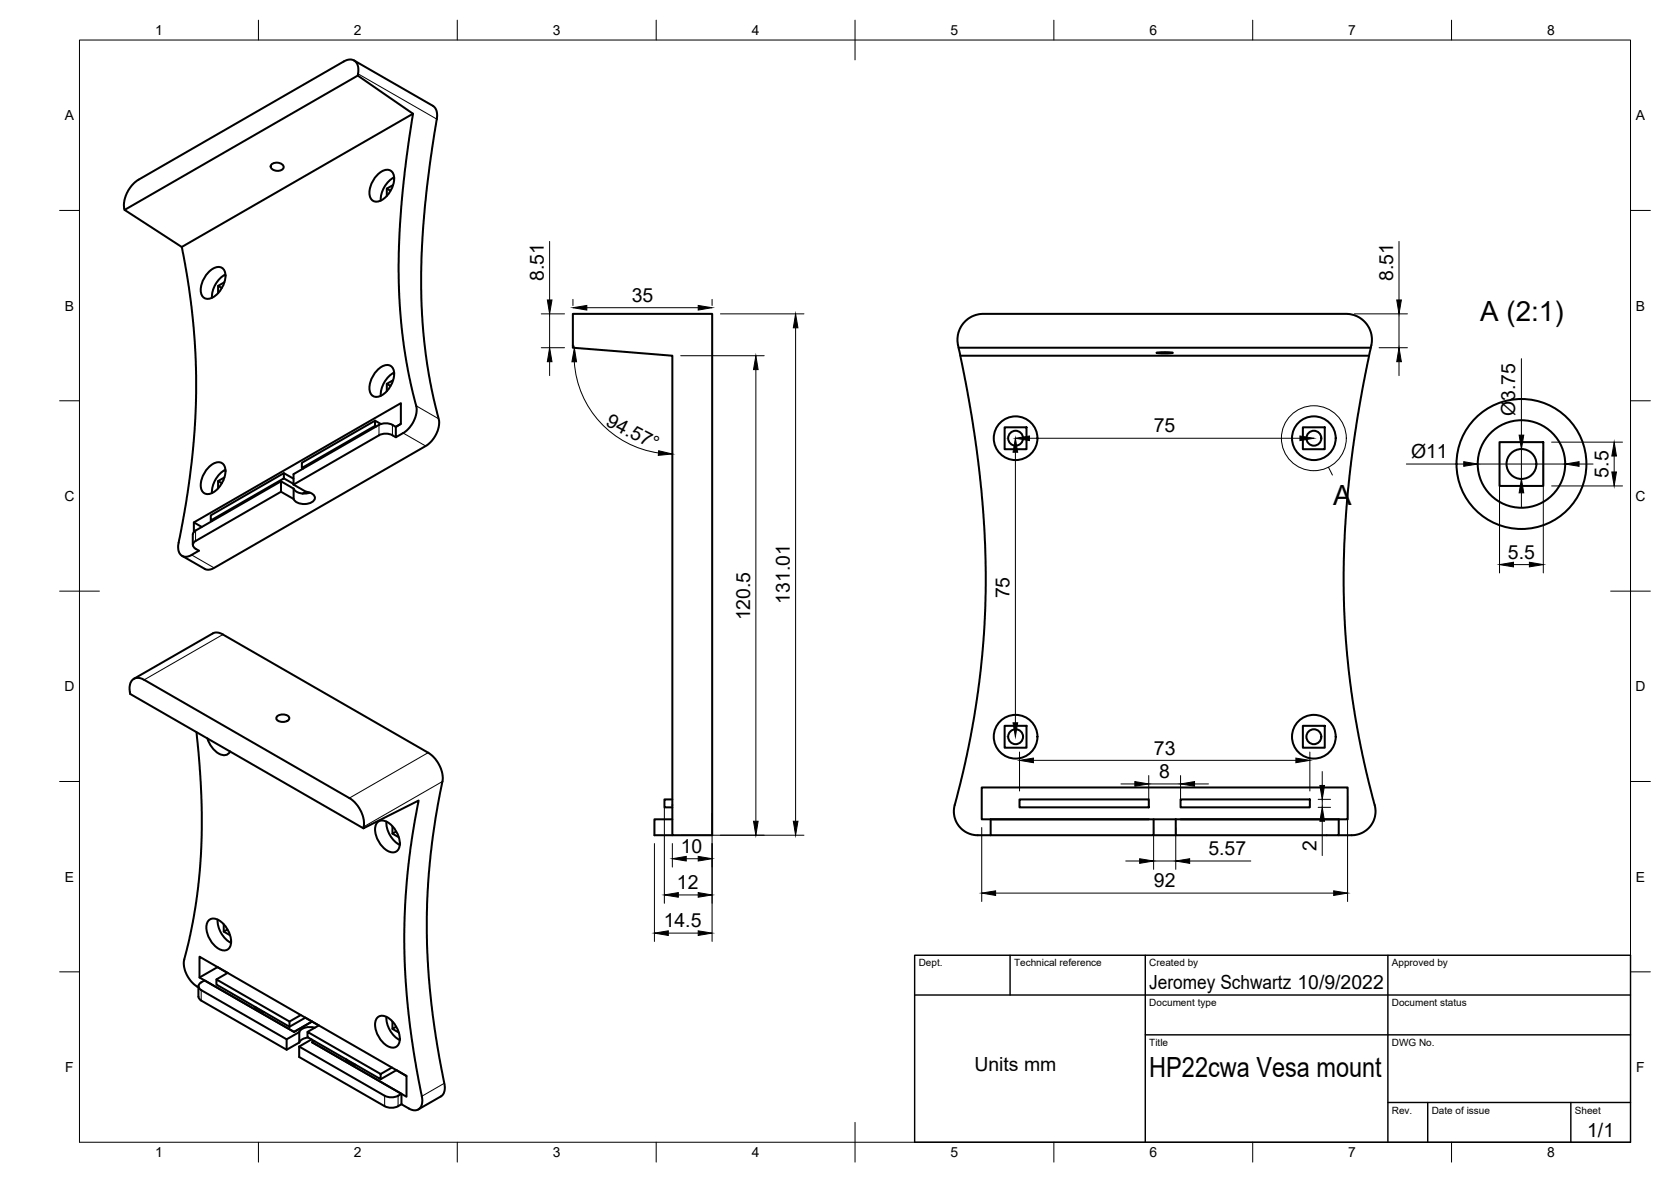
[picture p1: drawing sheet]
<svg xmlns="http://www.w3.org/2000/svg" width="420mm" height="297mm" viewBox="0 0 420 297" stroke-linecap="round" stroke-linejoin="round" font-family="sans-serif">
<!-- layer: Visible -->
<g fill="none" stroke="#000" stroke-width=".51">
<path d="M89 15.2l19.8 11.4 .7 .7 .4 1.2a15.7 15.7 0 0 1-.7 4.9l-1.8 13.6-.8 7.2-.6 9.4-.1 9 .3 8 .9 8.7 1.4 8.2 1.9 8.2-.2 2.2-.8 1.7-.9 1.3-1.3 1.1-53.5 30.8-1.2 .4-.9-.1-5.8-3.4M90 19l-58.7 33.8M103.8 28.6l-58.1 33.5M68.4 41.2a1.91 1.91 0 0 1 2.9 .8 1.82 1.82 0 0 1-1.7 .9 1.82 1.82 0 0 1-1.5-1.1zM94.8 44.1a2.71 2.71 0 0 1 3.8-.9 5.1 5.1 0 0 1-1.4 6.1 2.71 2.71 0 0 1-3.8 .9 5.1 5.1 0 0 1 1.4-6.1zM97.3 47.4l.9 .5M98.8 46.5l-1.5 .9v1.8M99.1 44.6a6.7 6.7 0 0 0-3.4 5.8M52.4 68.5a2.71 2.71 0 0 1 3.8-.9 5.1 5.1 0 0 1-1.4 6.1 2.71 2.71 0 0 1-3.8 .9 5.1 5.1 0 0 1 1.4-6.1zM54.8 71.8l1 .6M56.4 70.9l-1.6 .9v1.9M56.7 69a6.7 6.7 0 0 0-3.4 5.8"/>
<path d="M144 78.9h35.1v131h-10v-120.5l-25.1-2zM94.8 93.1a2.71 2.71 0 0 1 3.8-.9 5.1 5.1 0 0 1-1.4 6.2 2.71 2.71 0 0 1-3.8 .8 5.1 5.1 0 0 1 1.4-6.1zM97.3 96.5l.9 .5M98.8 95.6l-1.5 .9v1.8M99.1 93.6a6.7 6.7 0 0 0-3.4 5.9M241 87.4h103.7M241.5 89.4h102.7M290.8 88.7l2.1-.2 2 .2-2 .1zM52.4 117.5a2.71 2.71 0 0 1 3.8-.8 5.1 5.1 0 0 1-1.4 6.1 2.71 2.71 0 0 1-3.8 .8 5.1 5.1 0 0 1 1.4-6.1zM56.7 118.1a6.7 6.7 0 0 0-3.4 5.8M71.4 118.9l2.4 1.4M75.9 117.6l.3 .2"/>
<path d="M94.3 105.7l-18.4 10.6v1.3l18.4-10.6v-1.3l1.5 .9M94.3 107l.3 .2M99.5 107.3a3.9 3.9 0 0 0-4.2-.5l-21.5 12.4v2.6M99.5 109.9a3.9 3.9 0 0 0-4.2-.5l-21.5 12.4M100.8 106.5l-1.3 .8M252.6 107.4h5.5v5.5h-5.5zM327.6 107.4h5.5v5.5h-5.5zM377 111.1h11v11h-11zM48.5 134.3v2.6M48.7 133.7v-2.4l52.1-30v5.2l-1.3 .8v2.6l2.1-1.2 1-.8 1.2-1.6 .6-1.4 .3-1.2v-1.3l-2.2-9.6-1.4-9.1-.6-7.6-.3-7.7 .3-9.9 .6-8.9 1-9.4 1.7-11.6-13.8-9.6 .1-1.7-.2-.9-.3-.7-.8-.6-1.1-.1-1.1 .3-51.8 29.9-1.7 1.5-1.5 2.5-.4 2.1 .1 1.5 14.4 9.3 .1 .3 1.7 9.7 1.1 9 .6 9.9 .1 7.9-.3 8.8-.8 8.3-1.3 9.6-2.1 12.1 .4 1.5 .6 .5 .7 .2 1.4-.3 2.1-1.2-.8-.5M48.7 131.3l2 1.1M49.2 135.9a1.03 1.03 0 0 0-.7 1 1.03 1.03 0 0 0 .7 1"/>
<path d="M49.2 133.3l-.5 .5-.2 .5M53 129.5l18.4-10.6v1.3l-18.4 10.6zM53 130.8l.3 .2M54.8 120.9l1 .5M56.4 120l-1.6 .9v1.8M70.7 123.6l3.1 1.8v-2.6l-3.1-1.8-21.5 12.3M70.7 121v2.6l-21.5 12.4M71.4 120.2l2.4 1.4M73.8 121.8l3.2 1.8M73.8 122.8a3.4 3.4 0 0 0 4.1 1M76.9 123.6l-.8 .4M77 123.6a2.03 2.03 0 0 1 2.2 1.6 3.1 3.1 0 0 1-4.4 1.1l-.8-.5-.2-.4"/>
<path d="M33.7 170.6l19.9-11.5 .7-.2 .9 .2 52.5 30.1 1.5 1.2 .8 1.1 1 2.2 .3 2-1.8 9.8-1.4 11.4-.7 10.5v9.5l.4 9 1 9.1 3 18.6-.3 1.2-.5 .6-5.8 3.4M49.4 184l.8 8.6 .4 7.5 .1 8.5-.1 5.4-.6 7.8-.8 5.7-1.2 6.4-1.7 7.3-.1 1.1 .3 1.4 .7 1.8 1.5 1.8 1.2 .8M52.1 185.5a6 6 0 0 0 4.1 4.3 1.59 1.59 0 0 0 1.7-1M69.6 180.1a2.14 2.14 0 0 1 3.1 .2 1.42 1.42 0 0 1-1.8 1.1 1.25 1.25 0 0 1-1.4-1.1zM252.6 182.4h5.5v5.5h-5.5zM327.6 182.4h5.5v5.5h-5.5zM91.4 208.2l-58.7-33.8-.1-1.7 .4-1.5 .7-.6 .7-.2h.8l1.1 .4 52 30 1.7 1.8 .8 1.5 .7 2-.1 2.1 13.9-7-1.8 9.6-1 8.2-.6 8.2-.3 9.6 .3 8.8 .8 9.1 1.2 9.2 2.3 12.1-.1 1.4-.4 1-.8 .5-1 .1-1-.4-2-1.1v-2.6M94.8 206.7a2.27 2.27 0 0 1 3.3 .3 6.2 6.2 0 0 1 2.2 6.2 1.86 1.86 0 0 1-2.9 .6 6.2 6.2 0 0 1-2.8-6.6zM97.2 206.5a6.7 6.7 0 0 0 3.3 5.8M98.7 207.7v1.8l1.6 .9M99.6 209l-.9 .5M169.1 205.9h-4.6v4h4.6"/>
<path d="M169.1 200.9h-2v2h2M249.1 209.9h-4l-1.2-.3-1.2-.6-.9-.7-1-1.2-.7-1.4-.3-1.5 .1-1.5 3.6-14.6 2.4-14.1 1.4-13.1 .6-13.8-.4-15-1.3-14.4-2-13.6-3.4-17.6-.1-1.5 .6-2.3 .8-1.3 .8-.9 1.9-1.1 2.2-.5h91.7l1.7 .3 1.3 .5 1.1 .8 .9 1.1 1 1.9 .2 2.5-3.4 18.1-2.2 15.5-1.2 14.9-.2 14.4 .5 12 1.4 13.1 2.4 14.1 3.6 14.6 .1 1.5-.3 1.5-.6 1.3-.8 1.1-1.2 .9-1.2 .6-1.2 .3h-4M256.3 200.9h32.6v2h-32.6zM288.9 205.9h-42.1v-8h92.1v8h-42.1M290.1 205.9v4h-41v-4h46.5M290.1 209.9h5.5M295.6 205.9h41v4h-41zM296.8 200.9h32.6v2h-32.6zM52.4 231.4a2.27 2.27 0 0 1 3.2 .3 6.2 6.2 0 0 1 2.3 6.2 1.86 1.86 0 0 1-2.9 .5 6.2 6.2 0 0 1-2.9-6.6zM54.7 231.1a6.7 6.7 0 0 0 3.4 5.8M56.3 232.3v1.8l1.5 .9M57.2 233.6l-.9 .5"/>
<path d="M49.9 247.8v2.7M49.9 250.5l.2 .5 .5 .4 21.5 12.4v-2.6M54.4 246.1l18.4 10.6v1.3l-18.4-10.6zM57.2 244.5l-2.5-1.5-4.5 2.6M57.3 244.5l-2.9 1.6M64.1 253.2l2.3 1.1M72.8 258l4-2.3 1.7 1-4.6 2.6-23.7-13.7v-5.2l52 30v5.2l-23.7-13.7M75.2 259.4v2.6M75.6 255.1l-2.8 1.6M77.3 259.3l2.9-1.6-1.7-1-4.6 2.6-22.5-12.9a1.92 1.92 0 0 0-1.5 1.4l.3 .7 .4 .3 21.5 12.4 3.1-1.8M79.2 258.3a3.3 3.3 0 0 0-3.9 1.1M94.8 255.8a2.27 2.27 0 0 1 3.3 .3 6.2 6.2 0 0 1 2.2 6.2 1.86 1.86 0 0 1-2.9 .6 6.2 6.2 0 0 1-2.8-6.7z"/>
<path d="M97.2 255.5a6.7 6.7 0 0 0 3.3 5.9M98.7 256.7v1.9l1.6 .9M99.6 258l-.9 .6M75.2 263l21.5 12.4M75.2 263v2.6l21.5 12.4M75.2 262l-3.1 1.8M77.5 260.7l-1.5 .4-.7 .9M78.3 261.2l-3.1 1.8M78.5 261.9l22.4 13-.8 .5M79 261.6l-.5 .3M87.1 266.4l2.2 1.1M96.7 275.4l1.7 .4 1.7-.4"/>
<path d="M96.7 278l1.7 .4 1.7-.4M98.6 268.3l-2.9 1.6v1.3l-18.4-10.6v-1.3l18.4 10.6M100.9 277.5l-.8 .5M102.2 270.4l-2.5-1.5-4 2.3"/>
<circle cx="255.4" cy="110.1" r="5.5"/>
<circle cx="255.4" cy="110.1" r="1.87"/>
<circle cx="330.4" cy="110.1" r="5.5"/>
<circle cx="330.4" cy="110.1" r="1.87"/>
<circle cx="382.6" cy="116.6" r="11"/>
<circle cx="382.6" cy="116.6" r="3.8"/>
<circle cx="382.6" cy="116.6" r="16.3"/>
<circle cx="255.4" cy="185.1" r="5.5"/>
<circle cx="255.4" cy="185.1" r="1.87"/>
<circle cx="330.4" cy="185.1" r="5.5"/>
<circle cx="330.4" cy="185.1" r="1.87"/>
</g>
<!-- layer: Visible Narrow -->
<g fill="none" stroke="#000" stroke-width=".25">
<path d="M90 18.5l19.8 11.4M95.3 106.8v2.6M98.7 106.8v2.6M101.4 108.8l5.6 3.3M104.6 102l5.7 3.2M48.2 139.5l5.6 3.2M49.2 133.3v2.7M56 159.5l-19.7 11.3M107.7 189.2l-19.9 11.4M111.3 196.4l-19.9 11.4M50.6 248.8v2.6M96.7 275.4v2.6"/>
<path d="M100.1 275.4v2.6M111.7 272.2l-5.6 3.3"/>
</g>
<!-- layer: Border -->
<g fill="none" stroke="#000" stroke-width=".25">
<path d="M20 10.1h390v276.9h-390zM65 5.1v5M115 5.1v5M165 5.1v5M215 5.1v10M265 5.1v5M315 5.1v5M365 5.1v5M15 52.9h5M410 52.9h5M15 100.7h5M410 100.7h5"/>
<path d="M15 148.6h10M405 148.6h10M15 196.4h5M410 196.4h5M15 244.2h5M410 244.2h5M65 287v5M115 287v5M165 287v5M215 282.1v9.9M265 287v5M315 287v5"/>
<path d="M365 287v5"/>
</g>
<!-- layer: TitleBlock -->
<path d="M230 240.1h180v46.9h-180zM230 250h180M254 240.1v9.9M288 240.1v46.9M349 240.1v46.9M288 260.1h122M349 277.1h61M359 277.1v9.9M395 277.1v9.9" fill="none" stroke="#000" stroke-width=".36"/>
<!-- layer: Annotations -->
<g fill="none" stroke="#000" stroke-width=".25">
<path d="M334 117.4l1 2"/>
<circle cx="330.4" cy="110.1" r="8.2"/>
</g>
<!-- layer: Dimensions -->
<g fill="none" stroke="#000" stroke-width=".25">
<path d="M136.1 78.9h5.8M138.2 60.7v14.7M138.2 78.9v8.5M144.1 75.2v1.6M147.6 77.3h28M179 75.2v1.6M181.1 78.9h21M340.6 78.9h13.3M351.8 60.7v14.7M351.8 78.9v8.5M136.1 87.4h5.8M138.2 90.9v3.5"/>
<path d="M144.4 90.9a24.7 24.7 0 0 0 21.2 22.9M171.2 89.4h21M190.1 92.9v113.5M200 82.4v124M346.8 87.4h7.1M351.8 90.9v3.5M382.5 90.1v19.3M253.2 110.1h.1M255.3 113.7v67.9M258.8 110.1h68.1M353.6 116.6h14.4M371.6 116.6h22"/>
<path d="M377 113.2v30.8M382.5 112.9v7.5M388 113.2v30.8M390.1 111.1h17.9M397 116.6h3.6M405.9 114.6v4M382.5 123.9v3.5M390.1 122.1h17.9M380.6 141.9h4M253.2 185.1h.1M256.3 189v9.8M259.8 191.1h66"/>
<path d="M281.9 197h3.4M288.8 194.9v5.9M288.8 197h8M296.8 194.9v5.9M300.4 197h3.4M329.4 189v9.8M332.5 193.9v3.5M338.8 200v26.6M164.5 212v24.6M167 203v24M169.1 212v5.9M171.2 209.9h30.9"/>
<path d="M172.6 215.8h3M179 204.4v32.2M246.8 208v18.6M283.1 216.4h3.5M290.1 208v10.5M290.1 216.4h5.5M295.6 208v10.5M299.1 216.4h15.4M331.4 200.9h3.2M331.4 202.9h3.2M332.5 200.9v2M332.5 206.4v8.6"/>
<path d="M168 234.5h7.6M170.6 224.9h5M250.3 224.4h85"/>
</g>
<g fill="#000" stroke="#000" stroke-width=".25">
<path d="M137.6 75.4h1.2l-.6 3.5zM144.1 77.3l3.5-.5v1.1zM175.6 76.8l3.4 .5-3.4 .6zM351.2 75.4h1.2l-.6 3.5zM138.2 87.4l.6 3.5h-1.2zM144.4 87.4l.6 3.5h-1.2zM190.1 89.4l.5 3.5h-1.1zM200 78.9l.6 3.5h-1.1zM351.8 87.4l.6 3.5h-1.2zM165.6 113.3l3.5 .8-3.6 .3zM255.3 110.1l.6 3.6h-1.2zM255.4 110.1l3.4-.5v1.1z"/>
<path d="M326.9 109.6l3.4 .5-3.4 .6zM368 116l3.6 .6-3.6 .6zM382 109.4h1.1l-.6 3.5zM393.6 116.6l3.4-.6v1.2zM405.9 111.1l.5 3.5h-1.1zM405.3 118.6h1.1l-.5 3.5zM382.5 120.4l.6 3.5h-1.1zM377 141.9l3.6-.6v1.2zM384.6 141.3l3.4 .6-3.4 .6zM254.7 181.6h1.2l-.6 3.5zM256.3 191.1l3.5-.6v1.2zM285.3 196.4l3.5 .6-3.5 .6z"/>
<path d="M296.8 197l3.6-.6v1.2zM325.8 190.5l3.6 .6-3.6 .6zM331.9 197.4h1.1l-.5 3.5zM169.1 215.8l3.5-.6v1.2zM175.6 215.2l3.4 .6-3.4 .6zM189.5 206.4h1.1l-.5 3.5zM199.5 206.4h1.1l-.6 3.5zM286.6 215.8l3.5 .6-3.5 .6zM295.6 216.4l3.5-.6v1.2zM332.5 202.9l.5 3.5h-1.1zM164.5 234.5l3.5-.6v1.2zM167 224.9l3.6-.6v1.2z"/>
<path d="M175.6 233.9l3.4 .6-3.4 .6zM175.6 224.3l3.4 .6-3.4 .6zM246.8 224.4l3.5-.5v1.1zM335.3 223.9l3.5 .5-3.5 .6z"/>
</g>
<g font-size="7">
<text x="372.2" y="80.5">A (2:1)</text>
<text x="335.2" y="126.9">A</text>
<text x="289" y="270.6">HP22cwa Vesa mount</text>
</g>
<g font-size="4.9">
<text x="136.7" y="70.7" transform="rotate(-90 136.7 70.7)">8.51</text>
<text x="350.3" y="70.7" transform="rotate(-90 350.3 70.7)">8.51</text>
<text x="158.8" y="75.9">35</text>
<text x="152.1" y="106.8" transform="rotate(28 152.1 106.8)">94.57°</text>
<text x="381" y="104.7" transform="rotate(-90 381 104.7)">Ø3.75</text>
<text x="290.1" y="108.7">75</text>
<text x="354.8" y="115.1">Ø11</text>
<text x="404.4" y="120" transform="rotate(-90 404.4 120)">5.5</text>
<text x="379.1" y="140.4">5.5</text>
<text x="188.6" y="155.9" transform="rotate(-90 188.6 155.9)">120.5</text>
<text x="198.6" y="151.7" transform="rotate(-90 198.6 151.7)">131.01</text>
<text x="253.9" y="150.4" transform="rotate(-90 253.9 150.4)">75</text>
<text x="290.1" y="189.6">73</text>
<text x="291.5" y="195.5">8</text>
<text x="171.2" y="214.3">10</text>
<text x="303.8" y="214.9">5.57</text>
<text x="331" y="213.7" transform="rotate(-90 331 213.7)">2</text>
<text x="170.2" y="223.5">12</text>
<text x="290.2" y="223">92</text>
<text x="166.9" y="233">14.5</text>
<text x="289" y="248.5">Jeromey Schwartz 10/9/2022</text>
<text x="245" y="269.1">Units mm</text>
<text x="399.1" y="285.7">1/1</text>
</g>
<g font-size="3.5">
<text x="39" y="8.8">1</text>
<text x="89" y="8.8">2</text>
<text x="139" y="8.8">3</text>
<text x="189" y="8.8">4</text>
<text x="239" y="8.8">5</text>
<text x="289" y="8.8">6</text>
<text x="339" y="8.8">7</text>
<text x="389" y="8.8">8</text>
<text x="16.3" y="30.2">A</text>
<text x="411.3" y="30.2">A</text>
<text x="16.3" y="78">B</text>
<text x="411.3" y="78">B</text>
<text x="16.2" y="125.9">C</text>
<text x="411.2" y="125.9">C</text>
<text x="16.2" y="173.7">D</text>
<text x="411.2" y="173.7">D</text>
<text x="16.3" y="221.6">E</text>
<text x="411.3" y="221.6">E</text>
<text x="16.4" y="269.4">F</text>
<text x="411.4" y="269.4">F</text>
<text x="39" y="290.8">1</text>
<text x="89" y="290.8">2</text>
<text x="139" y="290.8">3</text>
<text x="189" y="290.8">4</text>
<text x="239" y="290.8">5</text>
<text x="289" y="290.8">6</text>
<text x="339" y="290.8">7</text>
<text x="389" y="290.8">8</text>
</g>
<g font-size="2.5">
<text x="231" y="242.9">Dept.</text>
<text x="255" y="242.9">Technical reference</text>
<text x="289" y="242.9">Created by</text>
<text x="350" y="242.9">Approved by</text>
<text x="289" y="252.8">Document type</text>
<text x="350" y="252.8">Document status</text>
<text x="289" y="262.9">Title</text>
<text x="350" y="262.9">DWG No.</text>
<text x="350" y="279.9">Rev.</text>
<text x="360" y="279.9">Date of issue</text>
<text x="396" y="279.9">Sheet</text>
</g>
</svg>
